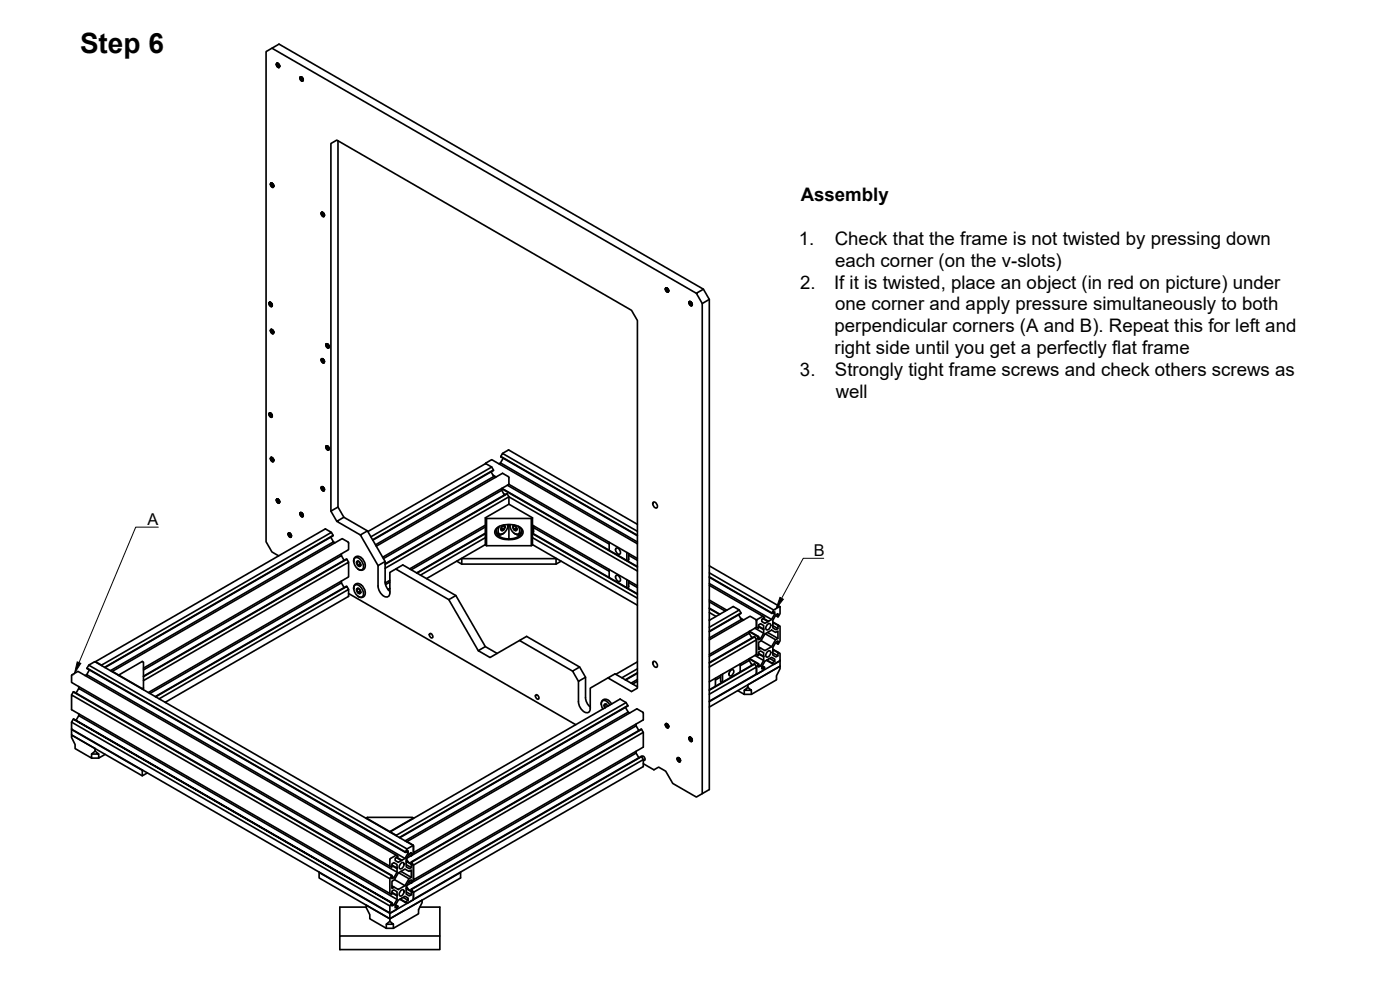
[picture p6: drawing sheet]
<svg xmlns="http://www.w3.org/2000/svg" width="420mm" height="297mm" viewBox="0 0 420 297" stroke-linecap="round" stroke-linejoin="round" font-family="sans-serif">
<!-- layer: Visible -->
<g fill="none" stroke="#000" stroke-width=".5">
<path d="M81.6 14.5l127.4 73.5M82.9 19.3l.4 .7 .5 .2M83.1 19l-.2 .3M83.1 19l.7 .3v.9l-.5-.1-.4-.8M83.1 19l.6 .3 .2 .5-.2 .3-.5-.4-.1-.7 .2 .8 .5 .3M83.1 19.2l.5 .8M83.3 19l.1 .6 .5 .4M83.3 19.1l.5 .8M83.5 19.1l.4 .7M83.5 19.1l.4 .7zM83.7 19.3l.1 .2M90 23.4l.3 .7 .6 .2"/>
<path d="M90.1 23.1l-.1 .3M90.1 23.1l.7 .3 .1 .9-.6-.2-.3-.7M90.1 23.1l.7 .3 .2 .5-.2 .3-.5-.4-.1-.7 .2 .7 .5 .3M90.2 23.1l-.2 .3M90.2 23.3l.5 .8M90.4 23.1l.1 .6 .4 .4-.4-.4-.1-.6M90.4 23.2l.4 .8M90.5 23.1l.5 .8M90.6 23.2l.4 .7M90.8 23.4l.1 .2M81.2 55.2l.3 .8 .5 .2M81.3 55h.4l.3 .3 .1 .8-.6-.1-.3-.7"/>
<path d="M81.3 55l.6 .3 .2 .5-.2 .2-.5-.4v-.6l.1 .7 .5 .3M81.3 55l-.1 .3M81.4 55.1l.4 .9M81.5 55l.5 .9M81.7 55l.4 .8M81.9 55.2l.2 .3M82.1 55.9l-.4-.3-.2-.7 .1 .7 .5 .3M101.4 42.2v109.9l1.8 3.1 7.1 4.1 5.3 9.2v6.6l.7 1.5 .7 .8M96.4 64l.3 .7 .5 .3M96.5 63.7h.3l.4 .4 .1 .8-.6-.1-.3-.8M96.5 63.7l.7 .3 .1 .6-.2 .2-.4-.4-.1-.6 .1 .7 .5 .3M96.5 63.7l-.1 .3"/>
<path d="M96.6 63.9l.4 .9M96.7 63.8l.5 .9M96.7 63.7l.2 .7 .4 .3-.4-.4-.1-.6M96.9 63.8l.4 .8M96.9 63.8l.4 .7zM97.1 64l.2 .3M80.7 91l.3 .7 .6 .2M80.9 90.7h.3l.4 .4v.8l-.6-.1-.3-.8M80.9 90.7l.6 .4 .2 .5-.2 .2-.5-.4-.1-.7 .2 .8 .5 .3M80.9 90.7l-.2 .3M80.9 90.9l.5 .9M81.1 90.8l.5 .9"/>
<path d="M81.1 90.7l.1 .6 .5 .4-.5-.4zM81.2 99.2l.3 .7 .5 .2M81.2 90.8l.5 .8zM81.3 98.9h.4l.3 .3 .1 .9-.6-.2-.3-.7M81.3 98.9l.6 .3 .2 .5-.2 .3-.5-.5v-.6l.1 .7 .5 .3M81.3 98.9l-.1 .3M81.4 99.1l.4 .8M81.5 91l.1 .3M81.5 98.9l.1 .6 .5 .4M81.5 99l.5 .8M81.7 99l.4 .7zM81.9 99.2l.2 .2"/>
<path d="M199.7 86.7l.3 .7 .5 .2M199.8 86.4h.3l.4 .4 .1 .8-.6-.1-.3-.8M199.8 86.4l-.1 .3M199.9 86.6l.4 .9M199.9 86.4l.1 .7 .5 .4v-.7l-.7-.4M199.9 86.4l.1 .7 .6 .4M200 86.4l.2 .6 .4 .4M200 86.5l.5 .9M200.2 86.5l.5 .7M200.4 86.7l.2 .2M206.8 90.8l.3 .7 .5 .2M206.9 90.5h.3l.4 .4 .1 .8-.6-.1-.3-.8"/>
<path d="M206.9 90.5l.6 .3 .2 .5-.2 .3-.5-.5v-.6l.1 .7 .5 .4M206.9 90.5l-.1 .3M206.9 90.7l.5 .8M207.1 90.6l.5 .8M207.1 90.5l.1 .6 .5 .4-.5-.4zM207.3 90.6l.4 .7M207.5 90.8l.2 .2M211.1 86.8l-2.1 1.2 1.8 3.1M212.9 89.8l-2.1 1.3v147M96.4 107.9l.3 .8 .5 .2M96.5 107.7h.4l.3 .3 .1 .8-.6-.1-.3-.7M96.5 107.7l.7 .3 .1 .5-.2 .2-.5-.4v-.6l.1 .7 .5 .3"/>
<path d="M96.5 107.7l-.1 .3M96.6 107.8l.4 .9M96.7 107.7l.5 .9M96.7 107.6l.2 .7 .4 .3-.4-.4-.1-.5M96.9 107.7l.4 .8M96.9 107.7l.4 .8zM97.1 107.9l.2 .3M97.8 103.5l.3 .7 .5 .2M97.9 103.2l-.1 .3M97.9 103.2l.7 .3 .1 .9-.6-.2-.3-.7M97.9 103.2l.7 .3 .2 .5-.2 .3-.5-.5-.1-.6 .2 .7 .5 .3M98 103.4l.5 .8"/>
<path d="M98.2 103.2l.1 .6 .4 .4-.4-.4zM98.2 103.3l.4 .8M98.3 103.2l.5 .8M98.3 103.3l.5 .7zM98.6 103.5l.1 .2M80.7 124.2l.3 .7 .6 .3M80.9 124h.3l.4 .3v.8l-.6-.1-.3-.8M80.9 124l.6 .3 .2 .5-.2 .2-.5-.4-.1-.6 .2 .7 .5 .3M80.9 124l-.2 .2M80.9 124.1l.5 .9M81.1 124l.5 .9M81.1 123.9l.1 .6 .5 .4-.5-.4z"/>
<path d="M81.2 137.6l.3 .7 .5 .2M81.2 124l.5 .8zM81.3 137.3h.4l.3 .3 .1 .9-.6-.2-.3-.7M81.3 137.3l.6 .3 .2 .5-.2 .3-.5-.5v-.6l.1 .7 .5 .3M81.3 137.3l-.1 .3M81.4 137.5l.4 .8M81.5 124.2l.1 .3M81.5 137.3l.1 .6 .5 .4M81.5 137.4l.5 .8M81.7 137.3l.4 .8M81.7 137.4l.4 .7zM81.9 137.6l.2 .2"/>
<path d="M97.8 134.1l.3 .7 .5 .2M97.9 133.8l-.1 .3M97.9 133.8l.7 .3 .1 .9-.6-.1-.3-.8M97.9 133.8l.7 .3 .2 .5-.3 .3-.4-.4-.1-.7 .1 .8 .6 .3M98 134l.5 .8M98.2 133.8l.1 .6 .4 .4M98.2 133.9l.4 .8M98.3 133.9l.5 .7M98.3 133.9l.5 .7zM98.6 134.1l.1 .2M145.7 139.1l1.9-1.2 43.7 25.3M145.7 139.1l-35.3 20.4"/>
<path d="M145.7 139.1l1.9 1 .5 1.1-36.2 20.9M149.7 139.2l.5-.3 41.1 23.7M150.3 136.9l.5-.9 40.5 23.4M150.8 136l1.9-1 38.6 22.3M151 137.5l-.8 1.4M82.9 150l.4 .7 .5 .3M83.1 149.7l-.2 .3M83.1 149.7l.7 .4v.8l-.5-.1-.4-.8M83.1 149.7l.6 .4 .2 .4-.2 .3-.5-.4-.1-.6 .2 .7 .5 .3M83.1 149.9l.5 .9M83.3 149.7l.1 .7 .5 .3M83.3 149.8l.5 .9"/>
<path d="M83.5 149.8l.4 .7M83.7 150l.1 .3M86.6 160h.4l.3 .3 .1 .8-.6-.1-.3-.7M86.6 160l.7 .3 .1 .5-.2 .2-.4-.4-.1-.6 .1 .7 .5 .3M86.6 160l-.1 .3M86.8 159.9l.2 .7 .4 .3-.4-.4-.2-.6M90 154.1l.3 .7 .6 .2M90.1 153.8l-.1 .3M90.1 153.8l.7 .4 .1 .8-.6-.1-.3-.8M90.1 153.8l.7 .3 .2 .5-.2 .3-.5-.4-.1-.7 .2 .8 .5 .3M90.2 153.8l-.2 .3M90.2 154l.5 .9"/>
<path d="M90.4 153.8l.1 .6 .4 .4-.4-.4-.1-.6M90.4 153.9l.4 .9M90.5 153.9l.5 .8M90.6 153.9l.4 .7M90.8 154.1l.1 .2M96.4 146.3l.3 .8 .5 .2M96.5 146.1h.3l.4 .3 .1 .8-.6-.1-.3-.7M96.5 146.1l.7 .3 .1 .5-.2 .2-.4-.4-.1-.6 .1 .7 .5 .3M96.5 146.1l-.1 .3M96.6 146.2l.4 .9M96.7 146.1l.5 .9M96.7 146l.2 .7 .4 .3-.4-.4-.1-.5"/>
<path d="M96.9 146.1l.4 .8M97.1 146.3l.2 .3M99.3 153.4v-110.3l1.8-1.1 88.4 51.1 1.8 3.1v110.3l-1.8 1-7.1-4.1 2.2-1.2 6.7 3.9M99.5 159.7l.5 .9-68.6 39.6M101.4 152.1l-2.1 1.3 1.8 3M103.2 155.2l-2.1 1.2 7.1 4.1M110.3 159.3l-2.1 1.2 5.3 9.2M145.7 155.4l.3 .2h13.5M145.7 160l-20.7 11.9M145.7 158.1l-22.3 12.9M145.7 157.6l-22.8 13.1M146 155.6v8.1"/>
<path d="M147.4 141.6l.8 1.4 .5 .2M147.6 140.1l-36.3 21M147.9 142.6l1 .5M148.1 141l-36.3 21M148.2 143l-35.5 20.5M149 158.9l.1 .8 .5 .5 .8 .1 .8-.3M150.5 158.4l.8 .5M150.6 146.6v.5l.8 1.4M150.6 147.1l-35.5 20.5M150.6 146.6l40.7 23.5M150.6 158.1l-.2 .3M150.6 146.5l40.7 23.5"/>
<path d="M150.7 157.9l.5-.3a.84 .84 0 0 1 .2 1.1 .84 .84 0 0 1-1 .3v-.5zM150.9 157.7l.4-.1 .3 .5M151 157.7l.6 .4M151.2 148.2l.4 .2M151.6 158.1l-.3 .8-.7 .3-.3-.4M152.2 148.2l-36.6 21.1M152.3 145.6l30.5 17.6M152.7 157.4l-1.5 .1-1.4 .5-1 .7-.3 .9 .3 .9 1 .8 1.4 .5 1.5 .1v-.2l-2.1-.4-1.2-.6-.4-.7-.2-.7 .3-.7 .7-.6-.3 .9a1.05 1.05 0 0 0 .6 1.4 1.05 1.05 0 0 0 1.4-.6l.8-1.3 .1-1v.4M152.7 157.4v3.5a.57 .57 0 0 0 .1 .7 .57 .57 0 0 0 .8 0l1.7-.5 1.1-1 .1-1.1-.8-1M152.7 157.4l1.6 .1 1.4 .5 .9 .7 .4 .9-.3 .9-1 .8-1.4 .5-1.6 .1M152.7 151.3l-7 4.1v8.1l.3 .2h13.5M152.7 145.3v-2.2l-1.9-1.1-37.9 21.9"/>
<path d="M152.7 151.3v-2.2l-.6-1-36.5 21.1M152.7 151.3l7.1 4.1M152.7 145.3l-37.9 21.9M152.7 145.3l38.6 22.3M153 157.8v-.4a2.68 2.68 0 0 0 2.5 2.9 1.67 1.67 0 0 0 .1-2.4M154.1 157.7a1.03 1.03 0 0 1 .8 1.5 1.03 1.03 0 0 1-.8-1.5zM154.5 157.7l-.6 .4M154.6 157.7l-.4-.1-.3 .5 .3 .8 .6 .3 .3-.4M154.9 158.1l.2 .3M155 158.4l-.8 .5M156.5 158.9l-.1 .8-.5 .5-.8 .1-.8-.3M159.5 155.6l.3-.2v8.1l-.3 .2z"/>
<path d="M159.8 160l31.5 18.2M159.8 157.6l31.5 18.2M160.1 157.8v1.7l-.3 .4M160.1 158.3l22.7 13.1M196.1 150.7a1.16 1.16 0 0 1 1 1.7 1.16 1.16 0 0 1-1-1.7zM83.6 166.8l-2-1.2-1.7-3v-147.1l3.8-2.3 127.4 73.6 1.8 3v147.1l-3.9 2.2-7.1-4-2.1-3.7-2.1-1.2-1.5 .8-3.1-1.9M86.5 160.2l.3 .8 .5 .2M86.7 160.1l.4 .9M86.8 160l.5 .9M87 160l.4 .8M87 160l.4 .8zM87.2 160.2l.2 .3"/>
<path d="M99.3 161.2l.8 1.4-67 38.6M100 160.6l-68.5 39.7M100.1 162.6l.4 .3M102.5 166.2v.5M102.5 174.3v.6M103.3 176.3l-.8-1.4-57.5 33.2M103.3 168.1l-.8-1.4-59.4 34.3M104.1 176l-57.5 33M104.1 167.8l-61 35.1M104.6 176.8l-.5-.8-57.4 33.1M104.6 168.7l-.5-.9-61 35.2M104.6 178.1l68.2 39.3"/>
<path d="M106.2 176.7v-.8l.5-.7 .7-.1 .8 .3a3.2 3.2 0 0 1 1.4 2.5l-.2 .8-.5 .5h-.7l-.8-.3M106.2 168.6v-.9l.5-.6 .7-.2 .8 .3a3.2 3.2 0 0 1 1.4 2.6l-.2 .7-.5 .5-.7 .1-.8-.4M106.4 175.6a1.86 1.86 0 0 1 2.5 1.6 1.13 1.13 0 0 1 .1 1.4 1.13 1.13 0 0 1-1.4 .4 2.71 2.71 0 0 1-1.2-3.4zM106.4 167.5a1.86 1.86 0 0 1 2.5 1.5 1.13 1.13 0 0 1 .1 1.5 1.13 1.13 0 0 1-1.4 .3 2.71 2.71 0 0 1-1.2-3.3zM107 177l.7-.4-.4-.1-.3 .5 .3 .7 .6 .4 .4-.4M107 168.8l.7-.3-.4-.1-.3 .4 .3 .8 .6 .3 .4-.4M107.2 176.5a1.03 1.03 0 0 1 .9 1.6 1.03 1.03 0 0 1-.9-1.6zM107.2 168.4a1.03 1.03 0 0 1 .9 1.5 1.03 1.03 0 0 1-.9-1.5zM108 177l.2 .3M108 168.8l.2 .3M108.1 177.3l-.8 .4M108.1 169.1l-.8 .5"/>
<path d="M115.6 168.5l-2.1 1.2v6.1a3.4 3.4 0 0 0 2.6 3.3 1.09 1.09 0 0 0 .9-1.2v-6.2l1.8-1M115.6 170.5l37.1-21.4 38.6 22.2M117 176.7l-.5 .2M117 176.5l-.6 .4M117 174.7l-1.3 .7M117 174.1l-1.4 .8M134.7 179.9l-15.9-9.2 2.1-1.2 15.9 9.2 8.9 15.3 3.5 2.1M136.8 178.7l-2.1 1.2 8.8 15.3M137.1 168.4l1.5 .9h28.3l1.5-.9M138.5 167.6h28.5M138.6 167.6v1.7M145.7 161.3l-19.5 11.3"/>
<path d="M145.7 160.1l-20.5 11.9M145.7 163.4l-17.7 10.2M150.5 160.3l-1.1 .3M155 160.3l1 .3M159.8 161.3l31.5 18.2M159.8 160.1l31.5 18.2M159.8 163.4l31.5 18.2M166.9 167.6v1.7M182.8 162.7v2.4M182.8 170.9v2.3M182.8 173.2v.1M184.9 172.6a1.21 1.21 0 0 1 1.1 1.8 1.21 1.21 0 0 1-1.1-1.8z"/>
<path d="M184.9 164.5a1.21 1.21 0 0 1 1.1 1.8 1.21 1.21 0 0 1-1.1-1.8zM188.1 165.8v2.3M188.1 173.9v2.4M188.1 176.3h.1M188.1 168.1v.1M188.7 174.3v1.7l-.4 .4M188.7 166.1v1.7l-.4 .5M188.7 174.8l2.6 1.5M188.7 166.6l2.6 1.5M191.3 160.6l-41-23.7 41 23.8M212.9 175.6l16 9.3M212.9 173.2l18.8 10.9"/>
<path d="M212.9 171.9l19.3 11.1M212.9 173.1l18.8 10.8M212.9 175.1l18.7 10.8M212.9 169.8l21.1 12.2M26.6 199.6l1.9-1.1 95.5 55.2M28.6 198.6l2 1.1M28.6 198.6l69-39.9 1.9 1-69 39.9M128.9 190.2a.76 .76 0 0 1 .9 .3 .76 .76 0 0 1-.2 .9l-.6-.4zM155.9 192.2l-8.8 5.1-3.6-2.1 2.2-1.2M191.3 198.6l-6.5 3.7M196.1 198.5a1.16 1.16 0 0 1 1 1.7 1.16 1.16 0 0 1-1-1.7zM212.9 186.1l7.1-4.1 1.9 1-9 5.2"/>
<path d="M212.9 186l.1 .1M212.9 183.8l2 1.2M212.9 180l5.2 3.1M212.9 180.6l4.8 2.8M212.9 182.5l3.1 1.8M212.9 182.6l3 1.8M221.7 184.5l.8 1.4-9.6 5.5M221.9 183l.5 .9-9.5 5.5M222.1 199.2v2.4M222.2 185.5l1 .5M222.4 183.9l-9.5 5.6M222.5 185.9l.5 .2"/>
<path d="M224.9 197.6v.6l-2.8 1.5M224.9 198.2l.8 1.4M224.9 189.5v.5M224.9 197.7l2.6 1.5M224.9 189.5l2.6 1.6M224.9 197.6l2.8 1.6M224.9 189.4l2.8 1.6M225.5 191.1l.4 .2M225.5 199.2l.4 .3M225.7 191.4l-.8-1.4-12 6.9M226.5 199.2l-13.6 7.8M226.5 191.1l-13.6 7.7"/>
<path d="M226.6 196.7l2.6 1.5M226.6 188.5l2.6 1.5M227 186.2v2l-14.1 8.2M227 192l-.5-.9-13.6 7.8M227 186.2v2l.7 .2v-.9l.5-.4 1 .6v1.1a4.6 4.6 0 0 1-1 2.8l-.5 .4v-1l-.7 1v4.4l.7 .2v-1l.5-.3 1 .6v1M227 186.2l.2-.3 1.7-1 .6 .4-.9 .5v.7l1 .5 .9-.5a4.6 4.6 0 0 0 2-2.3v-.6l-.8 .5 .5-1.1 1.9-1v2.1l-.6 1v-1l-.6 .4a4.6 4.6 0 0 0-1 2.8v1.1l1 .6 .6-.4v-1l.6 .3v4.4l-.6 1v-1a3.2 3.2 0 0 0-1.6 3.2v1.1l1 .5 .6-.3v-1l.6 .2v2.2l-1.9 1.2-.5-.5 .8-.5v-.6l-.9-.6-1 .6a4.6 4.6 0 0 0-2 2.2v.7l.9-.5-.6 1-1.7 1-.2-.1M227 186.2l-.2-.3-1.7-1-12.2 7.1M227.7 194.1l.7 .4M227.7 199.5l.5 .3M227.7 196.2l1.5 .9M227.7 196l1.5 .9M227.7 187.9l1.5 .9"/>
<path d="M227.7 188l1.5 .9M227.7 191.3l.5 .3M228.4 192.2l3.2 1.8M228.7 199.8l.8 .4M229 185.6l1.5 .9M229.1 185.5l1.5 .9M229.2 196.9a4.6 4.6 0 0 1-1 2.9l-.5 .3v-.9l-.7 .9v2M229.6 190.2l2-1.1 1.2 .7 .7-.4v2.2l-.7 .4-1.2 2-2 1.2-1.2-.7-.7 .4v-2.2l.7-.4zM229.7 190.2l3.1 1.8M230 198.1l1.7 1M230.1 198l1.6 .9M230.3 187.4l.8-.3a1.21 1.21 0 0 1-1.1 1.9 1.05 1.05 0 0 1 .3-1.6z"/>
<path d="M230.3 195.6l.8-.3a1.21 1.21 0 0 1-1.1 1.8 1.05 1.05 0 0 1 .3-1.5zM230.4 189.8l3.1 1.8M231 197.6l1.5 .8M231.9 183.9l.6 .3M231.9 187.7l1.6 .9M231.9 186.8l1.6 .8M231.9 186.6l1.7 1M231.9 195.9l1.6 .9M231.9 194.9l1.6 .9M231.9 194.8l1.7 .9M232.8 192.9l.7 .4M232.8 184.7l.7 .4"/>
<path d="M234 198.2l-21.1 12.3M234.1 198.3v1.6l-21.2 12.2M21.5 218.9v1.6l21.2 12.3 1.5-.9M21.5 208.5l.5-.9 95.5 55.2M21.5 216.7v2.1l95.6 55.1M21.6 218.8l21.2 12.3M22 207.6l95.6 55.1M22 215.8l-.5 .9 95.5 55.1M22.8 208l.8-1.5 95.6 55.2M23.6 214.2v.5l95.6 55.2M23.6 206v.5M23.6 214.7l-.8 1.4"/>
<path d="M25.6 202.7l.4-.3 95.5 55.2M26.1 200.5l.5-.9 95.6 55.1M26.8 201l-.8 1.4M33.6 201.5l2 1.2 7.1-4.2 .4 .2v7.7M35.6 202.5l7.1 4.1M42.7 206.8l.4-.4v.6M43.1 200.5l61.5-35.6v-2.2l-1.9-1.1-69 39.8M43.1 204.2l61.5-35.5v4.4l-60.1 34.7M47.8 209.7l56.8-32.9v2.2l-55 31.7M49.7 210.7l.1 .1M160.8 208.5a.76 .76 0 0 1 .8 .4 .76 .76 0 0 1-.1 .9l-.7-.5zM171.8 201.4l-15.9-9.2 2.1-1.3 16 9.2 1.7 3.1 .1 6.6 .6 1.5 .7 .8"/>
<path d="M174 200.1l-2.2 1.3 1.8 3M175.7 203.2l-2.1 1.2v6.2a3.4 3.4 0 0 0 2.7 3.3 1.09 1.09 0 0 0 .8-1.3v-6.1l5.3-3.1M181.3 211.7l.7-.4-.4-.1-.3 .5 .3 .6M182.3 211.7l.1 .2-.4-.5-.6-.1-.1 .5 .2 .6M183 211.5a1.62 1.62 0 0 0-2.4-1l-.1 1 .4 1.2M183.5 211.2l-.8-1-1.1-.4-.9 .5-.2 1.1M187.7 212.2l.8 1.5 .5 .2M187.9 210.8l-69 39.8-1.8-1 68.9-39.8 1.9 1 .5 1-68.4 39.6M188.4 211.7l-68.6 39.6M188.5 213.7l-66.9 38.6M190.9 217.2v.6l.8 1.4M190.9 217.8l-67.3 38.8"/>
<path d="M191.3 200.7l-4.7 2.7M191.3 201.9l-3.6 2.1M191.3 202l-3.5 2M191.3 203.9l-1.9 1.1M191.3 204.4l-1.4 .8M192.5 218.8l-69.1 39.8M193.1 219.7l-69 39.9-.5-.9M199.7 217.4l.3 .8 .5 .2M199.8 217.2l.7 .3 .1 .8-.6-.1-.3-.8M199.8 217.2l.7 .2 .2 .6-.3 .2-.5-.4v-.6l.1 .7 .6 .3M199.8 217.2l-.1 .2M199.9 217.3l.4 .9"/>
<path d="M200 217.1l.2 .7 .4 .3M200 217.2l.5 .9M200.2 217.2l.5 .8M200.2 217.2l.5 .7zM200.4 217.4l.2 .3M212.9 200.1l14.1-8.1v4.4l-14.1 8.2M214.7 203.5v2.4M214.7 205.9h.1M216.3 202.6v1.7l.4 .5M216.3 203.1l-1.6 .9M216.8 202.3v2.4M219.2 201.2l.8-.2a1.21 1.21 0 0 1-1 1.8 1.05 1.05 0 0 1 .2-1.6z"/>
<path d="M222.1 201.6h.1M223.4 207.1v1.2l-2-1.1M223.4 208.3h2.1M224.4 206.2v-.7l9.7-5.6v.7l-1.1 2.2v1.2l-7.5 4.3v-1.2h-2.1l1-.9 1.1 .9M227 202.2l.1 .1M227 202.1v-2l-14.1 8.2M227 200.1l-.5-.9-13.6 7.9M227 202.1l-14.1 8.3M21.5 220.5l7.1 4.1v.8l-1.1 .8v1.3l-5-2.9v-1.2l-1-2.1zM27.5 227.5h2.1M28.6 225.4l1 .8h-2.1M29.6 226.2v1.3l2-1.2"/>
<path d="M42.7 231.1v1.7M190.9 225.4v.5l.8 1.5M190.9 225.9l-67.3 38.9M193.1 227.9l-69 39.8v2M193.1 228.1l.2 .1a.71 .71 0 0 0 .1-.9 .71 .71 0 0 0-.9-.3l-68.9 39.8 .5 .9M203.2 227.6l.3 .7 .6 .3M203.4 227.4h.3l.4 .3v.8l-.6-.1-.3-.7M203.4 227.4l.6 .3 .2 .5-.2 .2-.5-.3-.1-.7 .2 .7 .5 .3M203.4 227.4l-.2 .3M203.4 227.5l.5 .9M203.6 227.4l.5 .9M203.6 227.3l.1 .6 .5 .4-.5-.4-.1-.6"/>
<path d="M203.7 227.4l.5 .8M203.8 227.4l.4 .8zM204 227.6l.1 .3M206.8 221.5l.3 .7 .5 .2M206.9 221.2h.3l.4 .4 .1 .8-.6-.1-.3-.8M206.9 221.2l.6 .3 .2 .5-.2 .3-.5-.4v-.6l.1 .7 .5 .3M206.9 221.2l-.1 .3M206.9 221.4l.5 .9M207.1 221.3l.5 .9M207.3 221.3l.4 .8M207.5 221.5l.2 .3M207.7 222.2l-.4-.4-.2-.6 .1 .7 .5 .3"/>
<path d="M109.9 245.4l7.1 4.1M117.6 259.7l1.6 .9M117.6 259.6l1.6 .8M118.9 256.6l-95.5-55.2-1.9 1.2v2.2l95.5 55.1M118.9 250.6l.1 .2M118.9 257.3l1.6 .9M119.1 257.2l1.5 .9M120.2 259.1l.9-.3a1.21 1.21 0 0 1-1.1 1.8 1.05 1.05 0 0 1 .2-1.5zM121.6 255.6l-95.5-55.1 95.5 55.3M121.9 255.6l.6 .3M121.9 258.3l1.7 1M121.9 258.5l1.5 .8"/>
<path d="M121.9 259.4l1.5 .9M122 257.7l.5 1M122.1 252.6l69-39.9 1.9 1.1 .1 2.2-69 39.8v-2M122.2 252.5l1.7 1 .2 .3M122.7 256.4l.7 .4M123.4 256.8l-1.3 .7M123.4 259.2v-.6l69.1-39.8 .6 .9v4.5l-69 39.8v-4.4M123.4 258.9l-.2 .2M124.1 245.4l-.4-.2h-13.4l-.4 .4M124.1 245.6l-7.1 4M124.1 253.8v2l-.7 1v-1a3.2 3.2 0 0 0-1.6 3.2l.1 1.1 1 .5 .5-.3v-1l.7 .3v4.4l-.7 1v-1a3.2 3.2 0 0 0-1.6 3.2l.1 1.1 1 .5 .5-.3v-1l.7 .2v2M124.1 253.8l-.2-.1-1.7 1-.6 1.1 .9-.5v.6a4.6 4.6 0 0 1-2 2.3l-1 .5-.9-.5v-.7l.8-.5-.5-.4-1.8 1.1-.1 2.2 .6 .2v-.9l.6-.4 1 .6v1a4.6 4.6 0 0 1-1 2.9l-.6 .4v-1l-.6 1v4.4l.6 .2v-1l.6-.3 1 .5v1.1a4.6 4.6 0 0 1-1 2.9l-.6 .3v-.9l-.6 .9 .1 2.1 1.8-1 .5-1-.8 .5a3.2 3.2 0 0 1 1.9-3l1-.5 1 .6v.6l-.9 .5 .6 .5 1.7-1 .2-.4"/>
<path d="M95.8 261.8v1.6l21.2 12.3 21.2-12.3v-1.6M95.9 261.7l21.1 12.3 21.1-12.3M109.9 271.6l7.1 4.1v.7l-1.1 .9v1.2l-4.9-2.8v-1.3l-1.1-2.1zM109.9 272.2h-7.9v8.6M115.9 278.5h2.2M117 263.7l-95.5-55.2v4.4l95.5 55.2M117 274v1.7l9.7-5.6v.7l-1.1 2.1v1.3l-7.5 4.3v-1.2M117 276.4l1.1 .9h-2.2M117.6 270.9l-95.6-55.1 95.5 55.1M117.6 267.9l1.6 .9M117.6 267.7l1.6 .9M117.6 263l.6 .3"/>
<path d="M117.6 265.8l.7 .4M117.6 271.2l.6 .3M118.4 263.9l3.1 1.8M118.7 271.5l.7 .4M119.5 261.9l2-1.1 1.2 .6 .7-.4v2.3l-.7 .4-1.2 2-2 1.2-1.2-.7-.7 .4v-2.2l.7-.4zM119.6 261.9l3.1 1.8M120 269.8l1.6 1M120.1 269.7l1.5 .9M120.2 267.3l.9-.3a1.21 1.21 0 0 1-1.1 1.8 1.05 1.05 0 0 1 .2-1.5zM120.3 261.5l3.1 1.8M121 269.3l1.5 .8M121.9 266.5l1.7 .9"/>
<path d="M121.9 266.6l1.5 .9M121.9 267.6l1.5 .9M122 265.9l.5 .9M122.7 264.5l.7 .4-1.3 .8M123.4 266.8v.6M123.4 267.1l-.2 .1M123.6 266.8l68.8-39.9 .7 1-.1 2.1-68.9 39.8M126 272.2h6v12.7h-30v-4.1h30"/>
</g>
<!-- layer: Annotations -->
<path d="M234.1 179.2l1 .6-2.2 2.8zM23.2 198.6l1 .4-1.8 3z" fill="#000" stroke="#000" stroke-width=".3"/>
<path d="M47.5 158.2h-6.8l-17 40.6M247.2 167.5h-6.1l-6.5 12" fill="none" stroke="#000" stroke-width=".3"/>
<text font-size="8.4" x="24" y="15.9">Step 6</text>
<g font-size="5.6">
<text x="240.3" y="60.4">Assembly</text>
<text x="239.7" y="73.5">1.</text>
<text x="250.5" y="73.5">Check that the frame is not twisted by pressing down</text>
<text x="250.6" y="80.1">each corner (on the v-slots)</text>
<text x="240.2" y="86.6">2.</text>
<text x="250.3" y="86.6">If it is twisted, place an object (in red on picture) under</text>
<text x="250.6" y="93.1">one corner and apply pressure simultaneously to both</text>
<text x="250.5" y="99.7">perpendicular corners (A and B). Repeat this for left and</text>
<text x="250.5" y="106.3">right side until you get a perfectly flat frame</text>
<text x="240.1" y="112.9">3.</text>
<text x="250.6" y="112.9">Strongly tight frame screws and check others screws as</text>
<text x="250.8" y="119.4">well</text>
</g>
<g font-size="4.9">
<text x="44.2" y="157.5">A</text>
<text x="244.2" y="166.8">B</text>
</g>
</svg>
